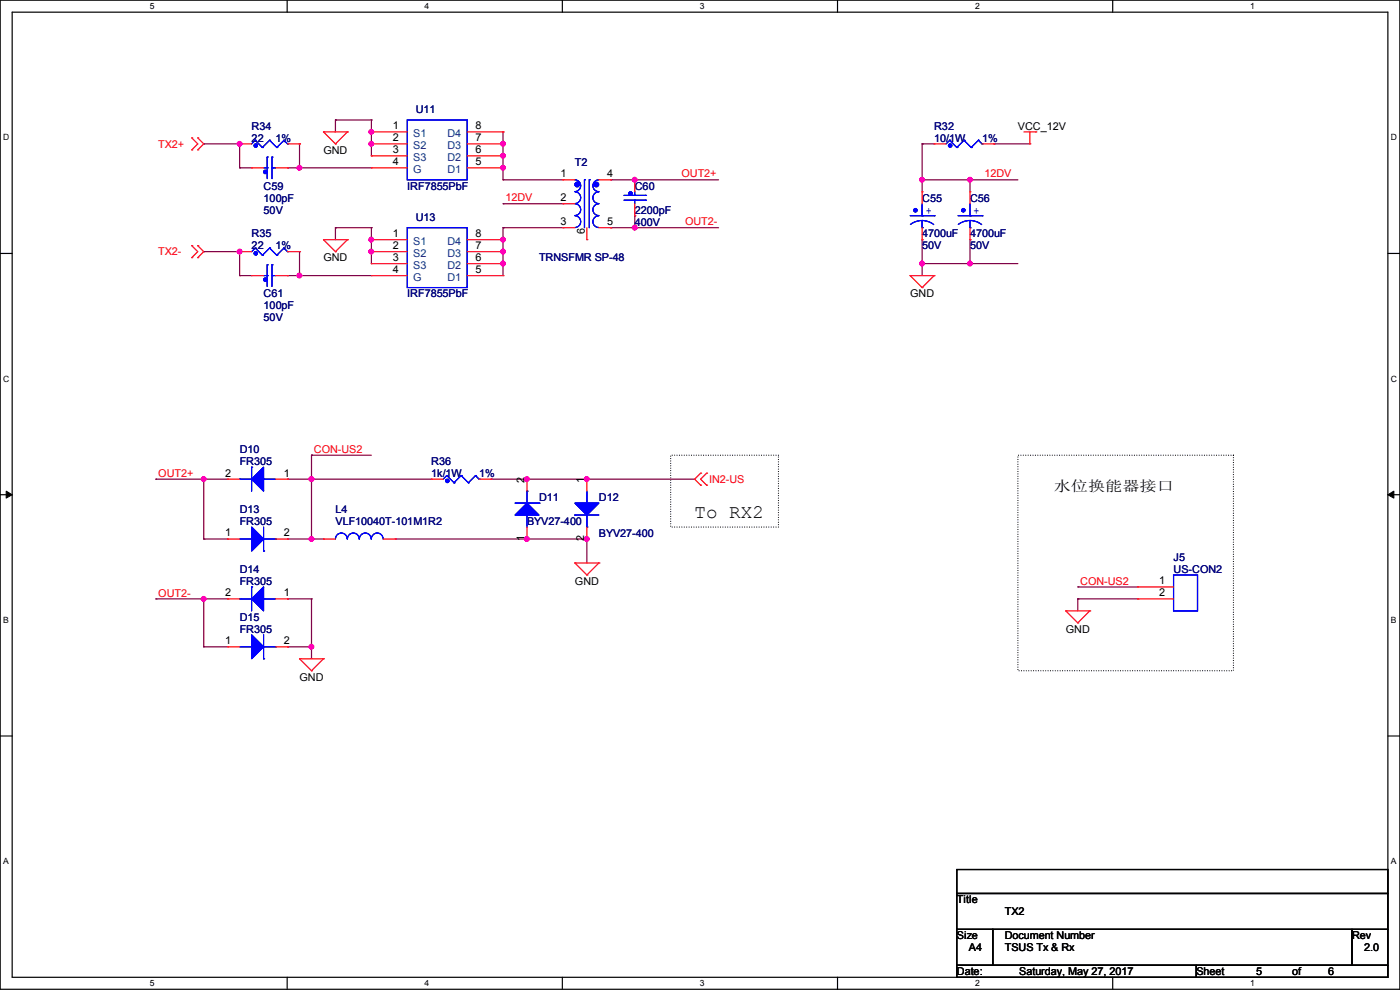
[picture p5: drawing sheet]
<svg xmlns="http://www.w3.org/2000/svg" width="297mm" height="210mm" viewBox="0 0 297 210" stroke-linecap="round" stroke-linejoin="round" font-family="sans-serif">
<path d="M0 0h297v209.8h-297zM2.6 2.6h291.8v204.7h-291.8z" fill="none" stroke="#000" stroke-width=".25"/>
<g fill="#fff">
<path d="M31.7 .3h1v2h-1z"/>
<path d="M31.7 207.6h1v1.9h-1z"/>
</g>
<path d="M60.9 0v2.6M60.9 207.3v2.5" fill="none" stroke="#000" stroke-width=".25"/>
<g fill="#fff">
<path d="M90.1 .3h1v2h-1z"/>
<path d="M90.1 207.6h1v1.9h-1z"/>
</g>
<path d="M119.3 0v2.6M119.3 207.3v2.5" fill="none" stroke="#000" stroke-width=".25"/>
<g fill="#fff">
<path d="M148.5 .3h.9v2h-.9z"/>
<path d="M148.5 207.6h.9v1.9h-.9z"/>
</g>
<path d="M177.7 0v2.6M177.7 207.3v2.5" fill="none" stroke="#000" stroke-width=".25"/>
<g fill="#fff">
<path d="M206.8 .3h1v2h-1z"/>
<path d="M206.8 207.6h1v1.9h-1z"/>
</g>
<path d="M236.1 0v2.6M236.1 207.3v2.5" fill="none" stroke="#000" stroke-width=".25"/>
<g fill="#fff">
<path d="M265.2 .3h1v2h-1z"/>
<path d="M265.2 207.6h1v1.9h-1z"/>
<path d="M.7 28.2h1.2v1.9h-1.2z"/>
<path d="M295.1 28.2h1.2v1.9h-1.2z"/>
<path d="M.7 79.3h1.2v2h-1.2z"/>
<path d="M295.1 79.3h1.2v2h-1.2z"/>
</g>
<path d="M0 53.8h2.6M294.4 53.8h2.6" fill="none" stroke="#000" stroke-width=".25"/>
<g fill="#fff">
<path d="M.7 130.5h1.2v2h-1.2z"/>
<path d="M295.1 130.5h1.1v2h-1.1z"/>
</g>
<path d="M0 104.9h2.6M294.4 104.9h2.6" fill="none" stroke="#000" stroke-width=".25"/>
<path d="M1.3 104.2l1.3 .7-1.3 .8zM294.4 104.9l1.3-.7v1.5z" fill="#000" stroke="#000" stroke-width=".21"/>
<g fill="#fff">
<path d="M.7 181.7h1.2v2h-1.2z"/>
<path d="M295.1 181.7h1.1v2h-1.1z"/>
</g>
<path d="M0 156.1h2.6M294.4 156.1h2.6M203 184.4h91.4v5.1h-91.4zM203 189.5h91.4v7.6h-91.4zM203 197.1h7.6v7.7h-7.6zM210.6 197.1h76.2v7.7h-76.2zM286.8 197.1h7.6v7.7h-7.6zM203 204.8h50.8v2.5h-50.8zM253.8 204.8h40.6v2.5h-40.6z" fill="none" stroke="#000" stroke-width=".25"/>
<path d="M142.3 96.6h22.8v15.2h-22.8zM215.9 96.6h45.8v45.7h-45.8z" fill="none" stroke="#000" stroke-width=".25" stroke-dasharray="0 .5"/>
<g fill="none" stroke="#800040" stroke-width=".25">
<path d="M43.2 30.5h.1M43.2 30.5h7.6M50.8 30.5h.1M50.8 35.6h.1M50.8 30.5v5.1M50.8 35.6h2.6M61 35.6h.1M61 35.6h17.8M63.5 35.6h.1M63.5 30.5h.1M63.5 30.5v5.1M71.2 25.4h.1"/>
<path d="M71.2 25.4h7.6M71.2 25.4v2.6M78.8 30.5h.1M78.8 28h.1M78.8 25.4h.1M78.8 25.4v7.7M106.7 30.5h.1M106.7 33.1h.1M106.7 35.6h.1M106.7 38.1h.1M106.7 28h.1M106.7 38.1h12.7"/>
<path d="M106.7 28v10.1M129.6 38.1h.1M129.6 38.1h22.8M134.7 38.1h.1M195.6 38.1h.1M195.6 30.5h.1M195.6 30.5v10.2M195.6 38.1h20.3M195.6 30.5h2.6M205.8 38.1h.1M205.8 38.1v2.6M210.9 30.5h.1"/>
<path d="M210.9 30.5h7.6M43.2 53.4h.1M43.2 53.4h7.6M50.8 53.4h.1M50.8 58.5h.1M50.8 53.4v5.1M50.8 58.5h2.6M61 58.5h.1M61 58.5h17.8M63.5 58.5h.1M63.5 53.4h.1M63.5 53.4v5.1"/>
<path d="M71.2 48.3h.1M71.2 48.3v2.5M71.2 48.3h7.6M78.8 53.4h.1M78.8 50.8h.1M78.8 48.3h.1M78.8 48.3v7.6M106.7 55.9h.1M106.7 53.4h.1M106.7 50.8h.1M106.7 48.3h.1M106.7 43.2h.1"/>
<path d="M106.7 48.3h12.7M106.7 48.3v10.2M106.7 43.2h12.7M129.6 48.3h.1M129.6 48.3h22.8M134.7 48.3h.1M134.7 45.8h.1M134.7 45.8v2.5M195.6 50.8h.1M195.6 55.9h.1M195.6 50.8v7.7M195.6 55.9h20.3"/>
<path d="M205.8 55.9h.1M205.8 50.8h.1M205.8 50.8v5.1M66.1 96.6h.1M66.1 96.6v17.7M66.1 96.6h12.7M33.1 101.6h.1M33.1 101.6h15.2M43.2 101.6h.1M43.2 114.3h.1M43.2 114.3h5.1M43.2 101.6v12.7"/>
<path d="M61 114.3h.1M61 101.6h.1M61 101.6h30.5M61 114.3h7.6M66.1 101.6h.1M66.1 114.3h.1M83.9 114.3h.1M83.9 114.3h40.6M104.2 101.6h.1M104.2 101.6h43.2M111.8 114.3h.1M111.8 101.6h.1"/>
<path d="M124.5 101.6h.1M124.5 114.3h.1M124.5 114.3v5.1M33.1 127h.1M33.1 127h15.2M43.2 127h.1M43.2 137.2h.1M43.2 137.2h5.1M43.2 127v10.2M61 137.2h.1M61 127h.1M61 137.2h5.1"/>
<path d="M61 127h5.1M66.1 127h.1M66.1 137.2h.1M66.1 127v12.7M228.6 124.5h.1M228.6 127h.1M228.6 127h12.7M228.6 124.5h12.7M228.6 127v2.6"/>
</g>
<g fill="#f0f" stroke="#f0f" stroke-width=".25">
<circle cx="66.1" cy="101.6" r=".49"/>
<circle cx="195.6" cy="38.1" r=".49"/>
<circle cx="205.8" cy="55.9" r=".49"/>
<circle cx="205.8" cy="38.1" r=".49"/>
<circle cx="50.8" cy="30.5" r=".49"/>
<circle cx="63.5" cy="58.4" r=".49"/>
<circle cx="63.5" cy="35.6" r=".49"/>
<circle cx="78.8" cy="30.5" r=".49"/>
<circle cx="78.8" cy="28" r=".49"/>
<circle cx="78.8" cy="53.4" r=".49"/>
<circle cx="78.8" cy="50.8" r=".49"/>
<circle cx="106.7" cy="30.5" r=".49"/>
<circle cx="106.7" cy="35.6" r=".49"/>
<circle cx="106.7" cy="33" r=".49"/>
<circle cx="106.7" cy="55.9" r=".49"/>
<circle cx="106.7" cy="53.4" r=".49"/>
<circle cx="106.7" cy="50.8" r=".49"/>
<circle cx="134.6" cy="48.3" r=".49"/>
<circle cx="134.6" cy="38.1" r=".49"/>
<circle cx="43.2" cy="127" r=".49"/>
<circle cx="43.2" cy="101.6" r=".49"/>
<circle cx="66.1" cy="114.3" r=".49"/>
<circle cx="124.5" cy="101.6" r=".49"/>
<circle cx="124.5" cy="114.3" r=".49"/>
<circle cx="111.8" cy="114.3" r=".49"/>
<circle cx="111.8" cy="101.6" r=".49"/>
<circle cx="66.1" cy="137.2" r=".49"/>
<circle cx="195.6" cy="55.9" r=".49"/>
<circle cx="50.8" cy="53.4" r=".49"/>
</g>
<g fill="none" stroke="#f00" stroke-width=".25">
<path d="M40.7 31.8h.1M40.7 29.3h.1M40.7 29.3l1.3 1.2-1.3 1.3M42 29.3h.1M42 31.8h.1M42 29.3l1.2 1.2-1.2 1.3M50.8 30.5h.1M50.8 30.5h2.6M53.4 35.6h.1M53.4 35.6h2.5M58.5 35.6h2.5M61 35.6h.1"/>
<path d="M61 30.5h2.5M63.5 30.5h.1M68.6 28h.1M68.6 28h5.1M68.6 28l2.6 2.5M71.2 30.5h.1M73.7 28h.1M73.7 28l-2.5 2.5M78.8 28h.1M78.8 30.5h.1M78.8 33.1h.1M78.8 35.6h.1"/>
<path d="M78.8 28h7.6M78.8 35.6h7.6M78.8 30.5h7.6M78.8 33.1h7.6M99.1 28h7.6M99.1 35.6h7.6M99.1 30.5h7.6M99.1 33.1h7.6M106.7 35.6h.1M106.7 33.1h.1M106.7 30.5h.1M106.7 28h.1"/>
<path d="M119.4 38.1h.1M119.4 38.1h2.6M127 38.1h2.6M129.6 38.1h.1M134.7 38.1h.1M134.7 38.1v2.6M198.2 30.5h.1M198.2 30.5h2.5M208.3 30.5h2.6M210.9 30.5h.1M217.2 28h2.6M218.5 30.5h.1"/>
<path d="M218.5 28v2.5M219.8 28h.1M40.7 54.7h.1M40.7 52.1h.1M40.7 52.1l1.3 1.3-1.3 1.3M42 52.1h.1M42 54.7h.1M42 52.1l1.2 1.3-1.2 1.3M50.8 53.4h.1M50.8 53.4h2.6M53.4 58.5h.1M53.4 58.5h2.5"/>
<path d="M58.5 58.5h2.5M61 58.5h.1M61 53.4h2.5M63.5 53.4h.1M68.6 50.8h.1M68.6 50.8h5.1M68.6 50.8l2.6 2.6M71.2 53.4h.1M73.7 50.8h.1M73.7 50.8l-2.5 2.6M78.8 50.8h.1M78.8 53.4h.1"/>
<path d="M78.8 55.9h.1M78.8 58.5h.1M78.8 58.5h7.6M78.8 50.8h7.6M78.8 53.4h7.6M78.8 55.9h7.6M99.1 58.5h7.6M99.1 50.8h7.6M99.1 53.4h7.6M99.1 55.9h7.6M106.7 58.5h.1M106.7 55.9h.1"/>
<path d="M106.7 53.4h.1M106.7 50.8h.1M119.4 48.3h.1M119.4 43.2h.1M119.4 48.3h2.6M119.4 43.2h2.6M124.5 50.8h.1M124.5 48.3v2.5M127 48.3h2.6M129.6 48.3h.1M134.7 45.8h.1M134.7 43.2v2.6"/>
<path d="M193.1 58.5h.1M193.1 58.5h5.1M193.1 58.5l2.5 2.5M195.6 40.7h.1M195.6 50.8h.1M195.6 40.7v2.5M195.6 48.3v2.5M198.2 58.5h.1M198.2 58.5l-2.6 2.5M205.8 40.7h.1M205.8 50.8h.1M205.8 40.7v2.5"/>
<path d="M205.8 48.3v2.5M195.6 61h.1M48.3 114.3h.1M48.3 101.6h.1M48.3 114.3h2.5M48.3 101.6h2.5M58.5 114.3h2.5M58.5 101.6h2.5M61 114.3h.1M61 101.6h.1M68.6 114.3h.1M68.6 114.3h2.6"/>
<path d="M81.3 114.3h2.6M83.9 114.3h.1M91.5 101.6h.1M91.5 101.6h2.5M101.6 101.6h2.6M104.2 101.6h.1M111.8 114.3h.1M111.8 101.6h.1M111.8 101.6v2.6M111.8 111.8v2.5M122 119.4h.1M122 119.4h5"/>
<path d="M122 119.4l2.5 2.6M124.5 101.6h.1M124.5 114.3h.1M124.5 101.6v2.6M124.5 111.8v2.5M127 119.4h.1M127 119.4l-2.5 2.6M148.6 100.4h.1M148.6 102.9h.1M148.6 100.4l-1.2 1.2 1.2 1.3M149.9 102.9h.1M149.9 100.4h.1"/>
<path d="M149.9 100.4l-1.3 1.2 1.3 1.3M48.3 137.2h.1M48.3 127h.1M48.3 137.2h2.5M48.3 127h2.5M58.5 137.2h2.5M58.5 127h2.5M61 137.2h.1M61 127h.1M63.5 139.7h.1M63.5 139.7h5.1M63.5 139.7l2.6 2.6"/>
<path d="M68.6 139.7h.1M68.6 139.7l-2.5 2.6M124.5 122h.1M226.1 129.6h.1M226.1 129.6h5.1M226.1 129.6l2.5 2.5M228.6 132.1h.1M231.2 129.6h.1M231.2 129.6l-2.6 2.5M241.3 124.5h.1M241.3 127h.1M241.3 127h7.7"/>
<path d="M241.3 124.5h7.7M66.1 142.3h.1"/>
</g>
<g fill="none" stroke="#00f" stroke-width=".25">
<path d="M54.1 29.8h.1M54.1 29.8l-.7 .7M54.1 29.8l1.6 1.5M55.7 31.3h.1M55.9 35.6h.8M56.7 33.3h.1M56.7 35.6h.1M56.7 33.3v4.6M57.2 29.8h.1M57.2 29.8l-1.5 1.5M57.2 29.8l1.5 1.5M57.7 33.3h.1"/>
<path d="M57.7 35.6h.1M57.7 33.3v4.6M57.7 35.6h.8M58.7 31.3h.1M60.2 29.8h.1M60.2 29.8l-1.5 1.5M60.2 29.8l.8 .7M61 30.5h.1M86.4 25.4h12.7v12.7h-12.7zM122 38.1a1.25 1.25 0 0 1 1.2 1.3 1.25 1.25 0 0 1-1.2 1.2M124 38.1h.1M124 38.1v10.2"/>
<path d="M125 38.1h.1M125 38.1v10.2M127 38.1a1.25 1.25 0 0 0-1.2 1.3 1.25 1.25 0 0 0 1.2 1.2M201.5 29.8h.1M201.5 29.8l-.8 .7M201.5 29.8l1.5 1.5M203 31.3h.1M204.5 29.8h.1M204.5 29.8l-1.5 1.5M204.5 29.8l1.5 1.5M206 31.3h.1M207.6 29.8h.1"/>
<path d="M207.6 29.8l-1.6 1.5M207.6 29.8l.7 .7M208.3 30.5h.1M54.1 52.6h.1M54.1 52.6l-.7 .8M54.1 52.6l1.6 1.5M55.7 54.1h.1M55.9 58.5h.8M56.7 56.2h.1M56.7 58.5h.1M56.7 56.2v4.5M57.2 52.6h.1"/>
<path d="M57.2 52.6l-1.5 1.5M57.2 52.6l1.5 1.5M57.7 56.2h.1M57.7 58.5h.1M57.7 56.2v4.5M57.7 58.5h.8M58.7 54.1h.1M60.2 52.6h.1M60.2 52.6l-1.5 1.5M60.2 52.6l.8 .8M61 53.4h.1M86.4 48.3h12.7v12.7h-12.7z"/>
<path d="M122 40.7a1.25 1.25 0 0 1 1.2 1.2 1.25 1.25 0 0 1-1.2 1.3M122 45.8a1.25 1.25 0 0 1 1.2 1.2 1.25 1.25 0 0 1-1.2 1.3M122 43.2a1.25 1.25 0 0 1 1.2 1.3 1.25 1.25 0 0 1-1.2 1.2M127 45.8a1.25 1.25 0 0 0-1.2 1.2 1.25 1.25 0 0 0 1.2 1.3M127 43.2a1.25 1.25 0 0 0-1.2 1.3 1.25 1.25 0 0 0 1.2 1.2M127 40.7a1.25 1.25 0 0 0-1.2 1.2 1.25 1.25 0 0 0 1.2 1.3M132.4 42.5h4.5M132.4 41.4h4.5M134.7 42.5h.1M134.7 41.4h.1M134.7 40.7v.7M134.7 42.5v.7"/>
<path d="M136.9 42.5h.1M136.9 41.4h.1M193.1 45.8h5.1M195.6 48.3h.1M195.6 45.8h.1M195.6 46.8l1.6 .3 .9 .5M195.6 46.8l-1 .1-1.5 .7M195.6 43.2v2.6M195.6 46.8v1.5M198.2 45.8h.1M203.2 45.8h5.1M205.8 48.3h.1"/>
<path d="M205.8 45.8h.1M205.8 46.8l1.5 .3 .9 .5M205.8 46.8l-1.1 .1-1.4 .7M205.8 43.2v2.6M205.8 46.8v1.5M208.3 45.8h.1M53.4 99.1h.1M53.4 99.1v5.1M50.8 101.6h.1M50.8 114.3h2.6M50.8 101.6h2.6M53.4 114.3h.1"/>
<path d="M55.9 116.9h.1M55.9 101.6h.1M55.9 111.8v5.1M55.9 114.3h2.6M55.9 101.6h2.6M58.5 114.3h.1M71.2 114.3a1.25 1.25 0 0 1 1.2-1.2 1.25 1.25 0 0 1 1.3 1.2M73.7 114.3a1.25 1.25 0 0 1 1.3-1.2 1.25 1.25 0 0 1 1.2 1.2M76.2 114.3a1.25 1.25 0 0 1 1.3-1.2 1.25 1.25 0 0 1 1.2 1.2 1.27 1.27 0 0 1 1.3-1.2 1.27 1.27 0 0 1 1.3 1.2M94.8 100.9h.1M94.8 100.9l-.8 .7M94.8 100.9l1.5 1.5"/>
<path d="M96.3 102.4h.1M97.8 100.9h.1M97.8 100.9l-1.5 1.5M97.8 100.9l1.6 1.5M99.4 102.4h.1M100.9 100.9h.1M100.9 100.9l-1.5 1.5M100.9 100.9l.7 .7M101.6 101.6h.1M109.3 106.7h5M111.8 109.3h.1M111.8 104.2h.1"/>
<path d="M111.8 104.2v2.5M111.8 109.3v2.5M114.3 106.7h.1M122 109.3h.1M122 109.3h5M124.5 106.7h.1M124.5 111.8h.1M124.5 104.2v2.5M124.5 109.3v2.5M50.8 127h.1M50.8 137.2h2.6M50.8 127h2.6"/>
<path d="M53.4 137.2h.1M53.4 124.5h.1M53.4 124.5v5.1M55.9 139.7h.1M55.9 127h.1M55.9 134.7v5M55.9 137.2h2.6M55.9 127h2.6M58.5 137.2h.1M249 122h5v7.6h-5z"/>
</g>
<g fill="#00f" stroke="#00f" stroke-width=".25">
<path d="M53.4 111.8l2.5 2.5-2.5 2.6z"/>
<path d="M122 106.7h5l-2.5 2.6z"/>
<path d="M111.8 106.7l2.5 2.6h-5z"/>
<path d="M53.4 134.7l2.5 2.5-2.5 2.5z"/>
<path d="M53.4 127l2.5-2.5v5.1z"/>
<path d="M53.4 101.6l2.5-2.5v5.1z"/>
<circle cx="56.3" cy="36.5" r=".36"/>
<circle cx="54.2" cy="53.7" r=".36"/>
<circle cx="133.8" cy="41" r=".36"/>
<circle cx="94.9" cy="102" r=".36"/>
<circle cx="56.3" cy="59.3" r=".36"/>
<circle cx="201.6" cy="30.9" r=".36"/>
<circle cx="126.5" cy="39.1" r=".49"/>
<circle cx="122.4" cy="39.1" r=".49"/>
<circle cx="194.2" cy="44.6" r=".36"/>
<circle cx="204.4" cy="44.6" r=".36"/>
<circle cx="54.2" cy="30.9" r=".36"/>
</g>
<text font-size="4.1" x="147.4" y="110">To RX2</text>
<text font-size="3" x="223.6" y="104.1">水位换能器接口</text>
<g font-size="2.3" fill="#000080">
<text x="88.2" y="24">U11</text>
<text x="53.4" y="27.5">R34</text>
<text x="198.2" y="27.5">R32</text>
<text x="53.4" y="30.1">22</text>
<text x="58.5" y="30.1">1%</text>
<text x="122" y="35.1">T2</text>
<text x="198.2" y="30.1">10/1W</text>
<text x="208.3" y="30.1">1%</text>
<text x="55.9" y="40.2">C59</text>
<text x="86.4" y="40.2">IRF7855PbF</text>
<text x="134.7" y="40.2">C60</text>
<text x="55.9" y="42.8">100pF</text>
<text x="55.9" y="45.3">50V</text>
<text x="88.2" y="46.8">U13</text>
<text x="134.7" y="45.3">2200pF</text>
<text x="134.7" y="47.8">400V</text>
<text x="195.6" y="42.8">C55</text>
<text x="205.8" y="42.8">C56</text>
<text x="53.4" y="50.4">R35</text>
<text x="53.4" y="52.9">22</text>
<text x="58.5" y="52.9">1%</text>
<text x="195.6" y="50.4">4700uF</text>
<text x="195.6" y="52.9">50V</text>
<text x="205.8" y="50.4">4700uF</text>
<text x="205.8" y="52.9">50V</text>
<text x="114.4" y="55.5">TRNSFMR SP-48</text>
<text x="55.9" y="63.1">C61</text>
<text x="55.9" y="65.6">100pF</text>
<text x="86.4" y="63.1">IRF7855PbF</text>
<text x="55.9" y="68.2">50V</text>
<text x="50.8" y="96.1">D10</text>
<text x="50.8" y="98.6">FR305</text>
<text x="91.5" y="98.6">R36</text>
<text x="91.5" y="101.2">1k/1W</text>
<text x="101.6" y="101.2">1%</text>
<text x="114.4" y="106.3">D11</text>
<text x="127" y="106.3">D12</text>
<text x="50.8" y="108.8">D13</text>
<text x="50.8" y="111.3">FR305</text>
<text x="71.2" y="108.8">L4</text>
<text x="71.2" y="111.3">VLF10040T-101M1R2</text>
<text x="111.8" y="111.3">BYV27-400</text>
<text x="127" y="113.9">BYV27-400</text>
<text x="249" y="119">J5</text>
<text x="50.8" y="121.5">D14</text>
<text x="50.8" y="124">FR305</text>
<text x="249" y="121.5">US-CON2</text>
<text x="50.8" y="131.7">D15</text>
<text x="50.8" y="134.2">FR305</text>
</g>
<g font-size="2.3">
<text x="83.4" y="27.4">1</text>
<text x="83.4" y="30">2</text>
<text x="100.9" y="30">7</text>
<text x="100.9" y="27.4">8</text>
<text x="216" y="27.5">VCC_12V</text>
<text x="68.6" y="32.6">GND</text>
<text x="83.4" y="32.5">3</text>
<text x="83.4" y="35.1">4</text>
<text x="100.9" y="35.1">5</text>
<text x="100.9" y="32.5">6</text>
<text x="118.9" y="37.6">1</text>
<text x="128.8" y="37.6">4</text>
<text x="118.9" y="47.8">3</text>
<text x="118.9" y="42.7">2</text>
<text x="128.8" y="47.8">5</text>
<text x="83.4" y="50.3">1</text>
<text x="83.4" y="52.8">2</text>
<text x="100.9" y="52.8">7</text>
<text x="100.9" y="50.3">8</text>
<text x="124.1" y="49.6" transform="rotate(-90 124.1 49.6)">6</text>
<text x="68.6" y="55.5">GND</text>
<text x="83.4" y="55.4">3</text>
<text x="83.4" y="57.9">4</text>
<text x="100.9" y="57.9">5</text>
<text x="100.9" y="55.4">6</text>
<text x="193.1" y="63.1">GND</text>
<text x="47.8" y="101.1">2</text>
<text x="60.2" y="101.1">1</text>
<text x="111.3" y="102.4" transform="rotate(-90 111.3 102.4)">2</text>
<text x="124" y="102.4" transform="rotate(-90 124 102.4)">1</text>
<text x="47.8" y="113.8">1</text>
<text x="60.2" y="113.8">2</text>
<text x="111.3" y="114.8" transform="rotate(-90 111.3 114.8)">1</text>
<text x="124" y="114.8" transform="rotate(-90 124 114.8)">2</text>
<text x="122" y="124">GND</text>
<text x="245.9" y="124">1</text>
<text x="47.8" y="126.5">2</text>
<text x="60.2" y="126.5">1</text>
<text x="245.9" y="126.5">2</text>
<text x="47.8" y="136.7">1</text>
<text x="60.2" y="136.7">2</text>
<text x="226.1" y="134.2">GND</text>
<text x="63.5" y="144.4">GND</text>
<text x="203" y="191.6">Title</text>
<text x="213.2" y="194.1">TX2</text>
<text x="203" y="199.2">Size</text>
<text x="205.5" y="201.8">A4</text>
<text x="213.2" y="199.2">Document Number</text>
<text x="213.2" y="201.8">TSUS Tx &amp; Rx</text>
<text x="286.8" y="199.2">Rev</text>
<text x="289.4" y="201.8">2.0</text>
<text x="203" y="206.8">Date:</text>
<text x="216.2" y="206.8">Saturday, May 27, 2017</text>
<text x="253.8" y="206.8">Sheet</text>
<text x="266.5" y="206.8">5</text>
<text x="274.1" y="206.8">of</text>
<text x="281.7" y="206.8">6</text>
</g>
<g font-size="2.3" fill="#004080">
<text x="87.7" y="29">S1</text>
<text x="94.9" y="29">D4</text>
<text x="87.7" y="31.6">S2</text>
<text x="87.7" y="34.1">S3</text>
<text x="94.9" y="34.1">D2</text>
<text x="94.9" y="31.6">D3</text>
<text x="87.7" y="36.7">G</text>
<text x="94.9" y="36.7">D1</text>
<text x="87.7" y="51.9">S1</text>
<text x="94.9" y="51.9">D4</text>
<text x="87.7" y="54.4">S2</text>
<text x="87.7" y="57">S3</text>
<text x="87.7" y="59.5">G</text>
<text x="94.9" y="59.5">D1</text>
<text x="94.9" y="57">D2</text>
<text x="94.9" y="54.4">D3</text>
</g>
<g font-size="2.3" fill="#f00">
<text x="33.6" y="31.3">TX2+</text>
<text x="144.6" y="37.6">OUT2+</text>
<text x="208.8" y="37.6">12DV</text>
<text x="107.2" y="42.7">12DV</text>
<text x="145.3" y="47.8">OUT2-</text>
<text x="33.6" y="54.2">TX2-</text>
<text x="33.6" y="101.1">OUT2+</text>
<text x="66.6" y="96.1">CON-US2</text>
<text x="150.4" y="102.4">IN2-US</text>
<text x="229.2" y="124">CON-US2</text>
<text x="33.6" y="126.5">OUT2-</text>
</g>
<g font-size="2.3" fill="#00f">
<text x="196.4" y="45.3">+</text>
<text x="206.5" y="45.3">+</text>
</g>
<g font-size="1.8">
<text x="31.8" y="1.9">5</text>
<text x="90.1" y="1.9">4</text>
<text x="148.5" y="1.9">3</text>
<text x="206.8" y="1.9">2</text>
<text x="265.2" y="1.9">1</text>
<text x=".7" y="29.8">D</text>
<text x="295.1" y="29.8">D</text>
<text x=".7" y="80.9">C</text>
<text x="295.1" y="80.9">C</text>
<text x=".7" y="132.1">B</text>
<text x="295.1" y="132.1">B</text>
<text x=".7" y="183.3">A</text>
<text x="295.1" y="183.3">A</text>
<text x="31.8" y="209.2">5</text>
<text x="90.1" y="209.2">4</text>
<text x="148.5" y="209.2">3</text>
<text x="206.8" y="209.2">2</text>
<text x="265.2" y="209.2">1</text>
</g>
</svg>
